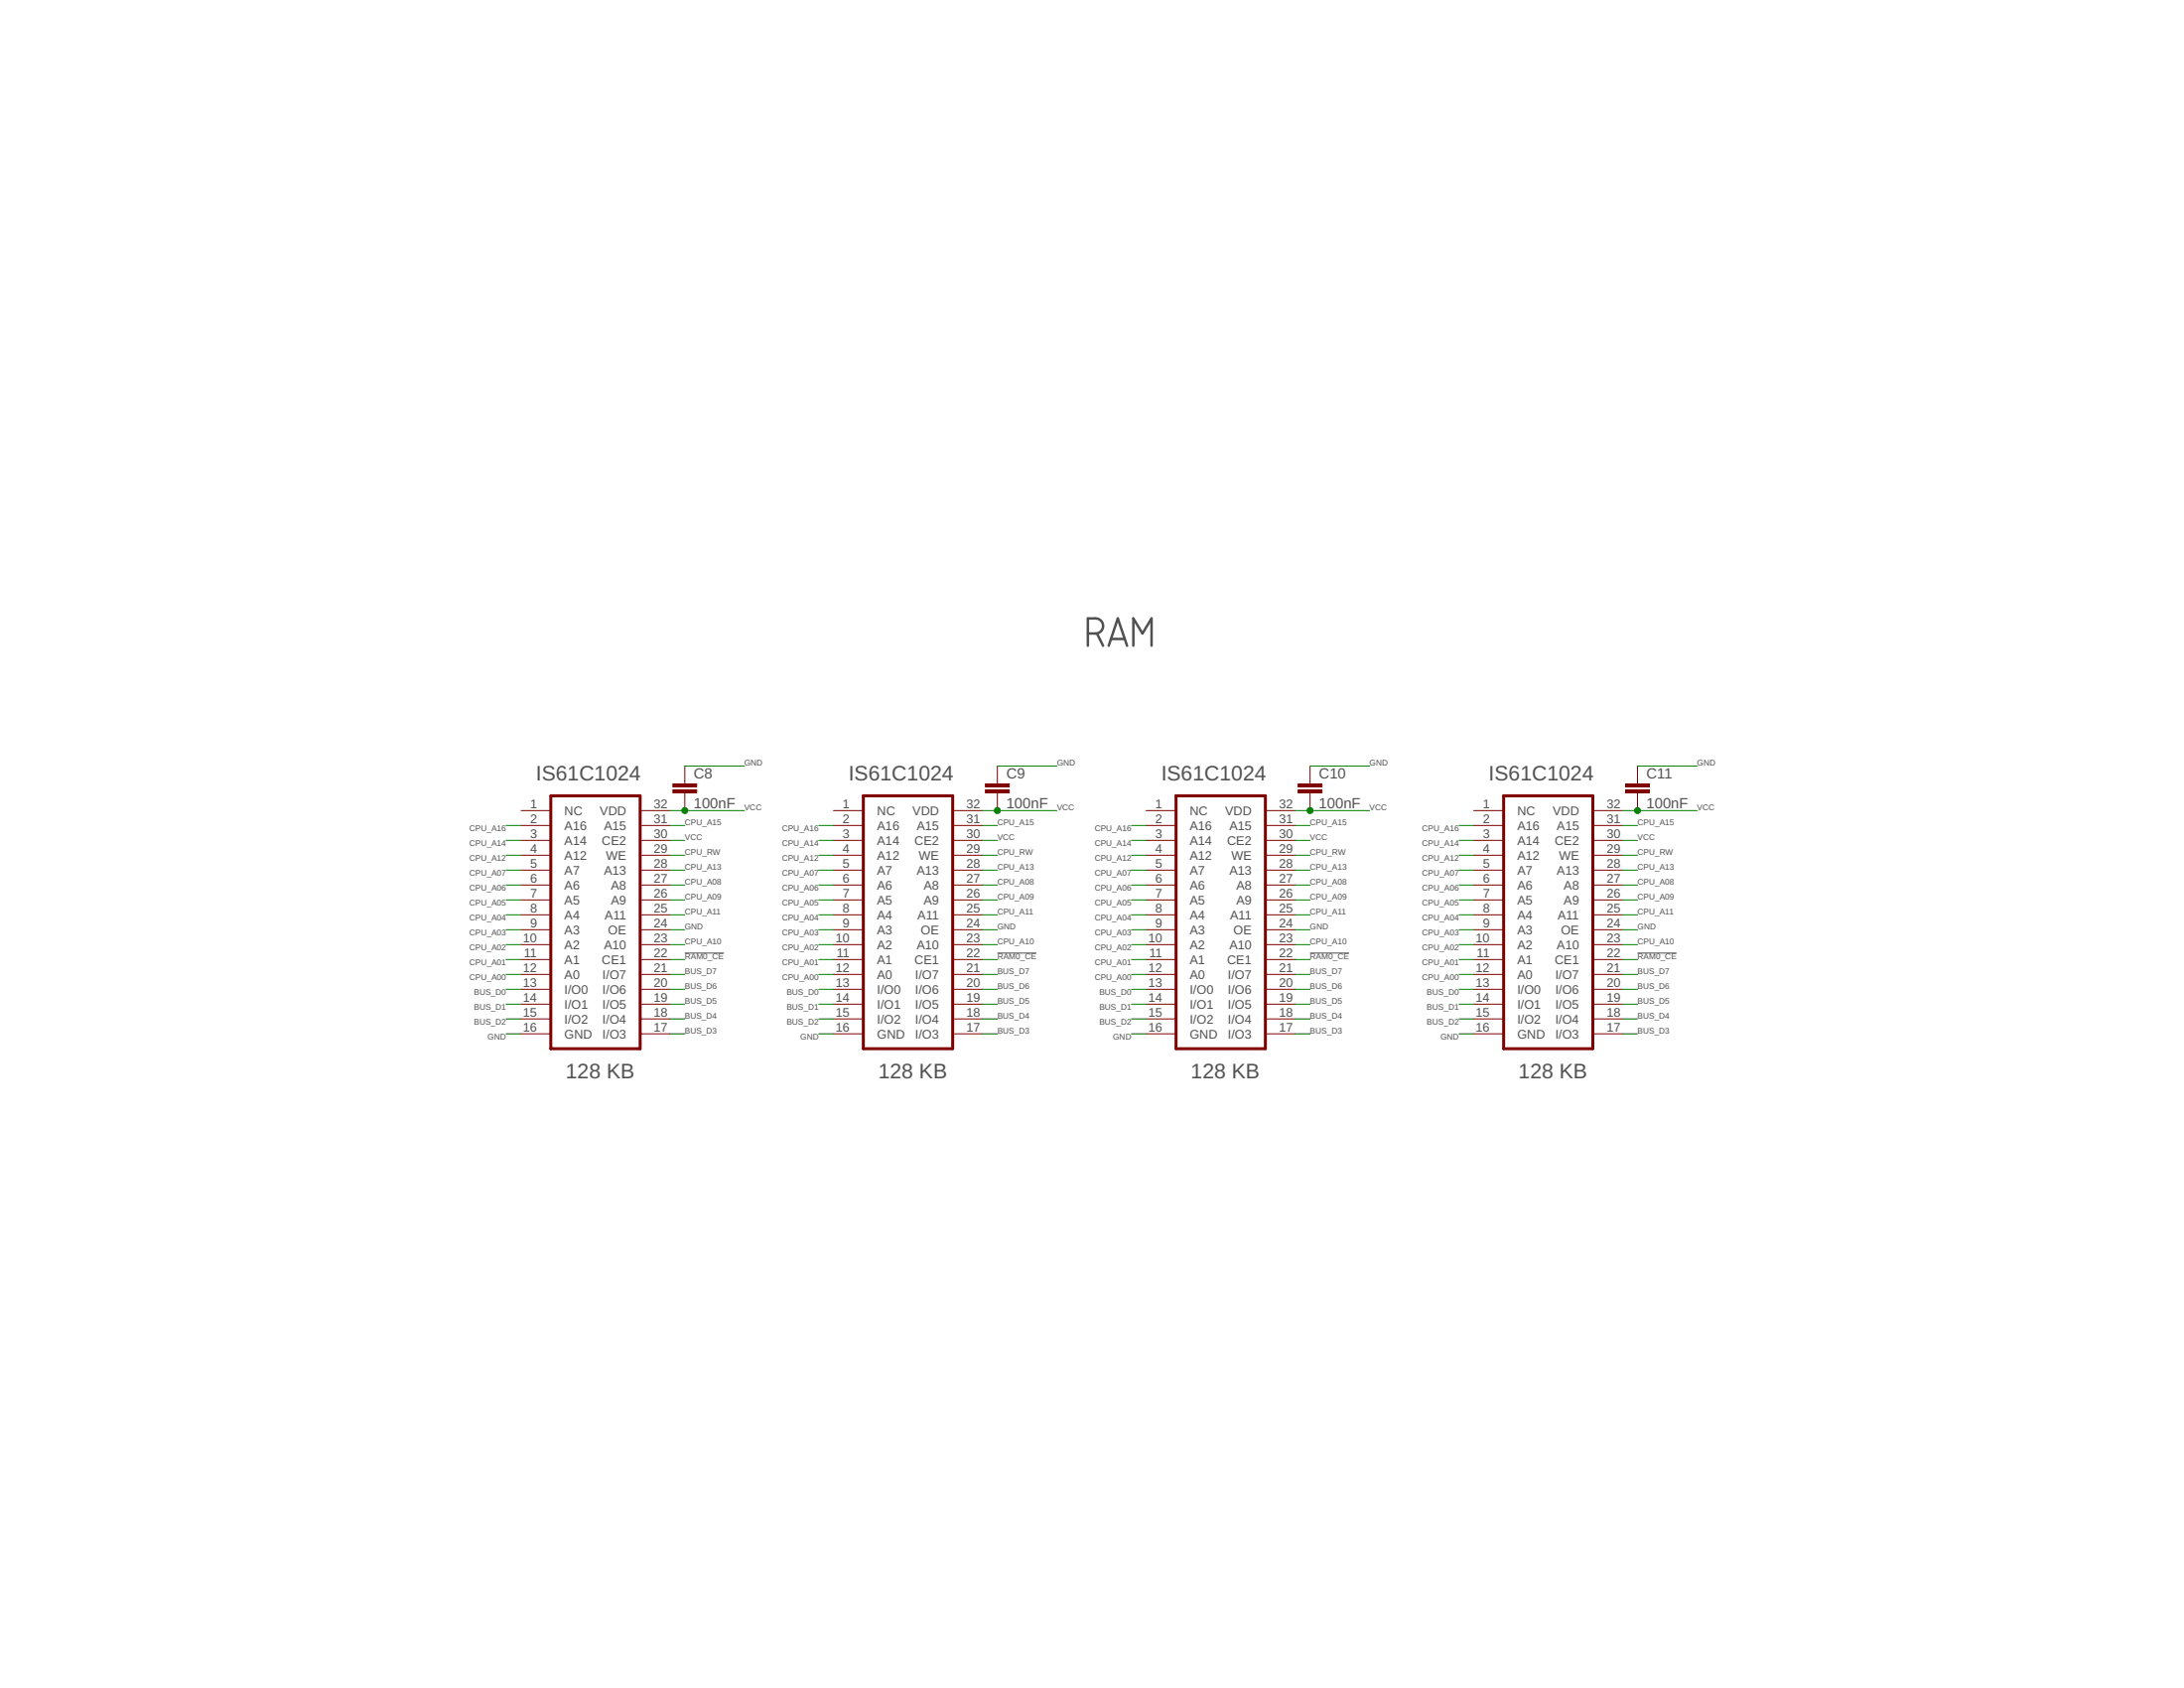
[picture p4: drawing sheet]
<svg xmlns="http://www.w3.org/2000/svg" width="279mm" height="216mm" viewBox="0 0 279 216" stroke-linecap="round" stroke-linejoin="round" font-family="sans-serif">
<path d="M139.2 81h.9a.96 .96 0 0 0 1-.9 .96 .96 0 0 0-1-1h-.9v3.5M140.3 81l.8 1.6M141.8 82.6l1.2-3.5 1.2 3.5M142.1 81.7h1.8M145 82.6v-3.5l1.2 1.9 1.1-1.9v3.5" fill="none" stroke="#505050" stroke-width=".32"/>
<path d="M87.6 121.9h5M127.6 121.9h5M167.6 121.9h5M209.5 121.9h5" fill="none" stroke="#505050" stroke-width=".13"/>
<path d="M70.5 101.8h11.4v32.3h-11.4zM110.4 101.8h11.5v32.3h-11.5zM150.5 101.8h11.4v32.3h-11.4zM192.4 101.8h11.4v32.3h-11.4z" fill="none" stroke="#800000" stroke-width=".38"/>
<g fill="none" stroke="#800000" stroke-width=".13">
<path d="M87.6 98v2.3M127.6 98v2.3M167.6 98v2.3M209.5 98v2.3M66.7 103.7h3.8M66.7 105.6h3.8M66.7 107.5h3.8M66.7 109.4h3.8M66.7 111.3h3.8M66.7 113.2h3.8M66.7 115.1h3.8M66.7 117h3.8"/>
<path d="M66.7 118.9h3.8M81.9 103.7h3.8M81.9 105.6h3.8M81.9 107.5h3.8M81.9 109.4h3.8M81.9 111.3h3.8M81.9 113.2h3.8M81.9 115.1h3.8M81.9 117h3.8M81.9 118.9h3.8M87.6 101.4v2.3M106.6 103.7h3.8"/>
<path d="M106.6 105.6h3.8M106.6 107.5h3.8M106.6 109.4h3.8M106.6 111.3h3.8M106.6 113.2h3.8M106.6 115.1h3.8M106.6 117h3.8M106.6 118.9h3.8M121.9 103.7h3.8M121.9 105.6h3.8M121.9 107.5h3.8M121.9 109.4h3.8"/>
<path d="M121.9 111.3h3.8M121.9 113.2h3.8M121.9 115.1h3.8M121.9 117h3.8M121.9 118.9h3.8M127.6 101.4v2.3M146.6 103.7h3.9M146.6 105.6h3.9M146.6 107.5h3.9M146.6 109.4h3.9M146.6 111.3h3.9M146.6 113.2h3.9"/>
<path d="M146.6 115.1h3.9M146.6 117h3.9M146.6 118.9h3.9M161.9 103.7h3.8M161.9 105.6h3.8M161.9 107.5h3.8M161.9 109.4h3.8M161.9 111.3h3.8M161.9 113.2h3.8M161.9 115.1h3.8M161.9 117h3.8M161.9 118.9h3.8"/>
<path d="M167.6 101.4v2.3M188.6 103.7h3.8M188.6 105.6h3.8M188.6 107.5h3.8M188.6 109.4h3.8M188.6 111.3h3.8M188.6 113.2h3.8M188.6 115.1h3.8M188.6 117h3.8M188.6 118.9h3.8M203.8 103.7h3.8M203.8 105.6h3.8"/>
<path d="M203.8 107.5h3.8M203.8 109.4h3.8M203.8 111.3h3.8M203.8 113.2h3.8M203.8 115.1h3.8M203.8 117h3.8M203.8 118.9h3.8M209.5 101.4v2.3M66.7 120.8h3.8M66.7 122.7h3.8M66.7 124.6h3.8M66.7 126.5h3.8"/>
<path d="M66.7 128.4h3.8M66.7 130.3h3.8M66.7 132.2h3.8M81.9 120.8h3.8M81.9 122.7h3.8M81.9 124.6h3.8M81.9 126.5h3.8M81.9 128.4h3.8M81.9 130.3h3.8M81.9 132.2h3.8M106.6 120.8h3.8M106.6 122.7h3.8"/>
<path d="M106.6 124.6h3.8M106.6 126.5h3.8M106.6 128.4h3.8M106.6 130.3h3.8M106.6 132.2h3.8M121.9 120.8h3.8M121.9 122.7h3.8M121.9 124.6h3.8M121.9 126.5h3.8M121.9 128.4h3.8M121.9 130.3h3.8M121.9 132.2h3.8"/>
<path d="M146.6 120.8h3.9M146.6 122.7h3.9M146.6 124.6h3.9M146.6 126.5h3.9M146.6 128.4h3.9M146.6 130.3h3.9M146.6 132.2h3.9M161.9 120.8h3.8M161.9 122.7h3.8M161.9 124.6h3.8M161.9 126.5h3.8M161.9 128.4h3.8"/>
<path d="M161.9 130.3h3.8M161.9 132.2h3.8M188.6 120.8h3.8M188.6 122.7h3.8M188.6 124.6h3.8M188.6 126.5h3.8M188.6 128.4h3.8M188.6 130.3h3.8M188.6 132.2h3.8M203.8 120.8h3.8M203.8 122.7h3.8M203.8 124.6h3.8"/>
<path d="M203.8 126.5h3.8M203.8 128.4h3.8M203.8 130.3h3.8M203.8 132.2h3.8"/>
</g>
<g fill="#800000" stroke="#800000" stroke-width=".13">
<path d="M86.1 101h3v.4h-3z"/>
<path d="M86.1 100.3h3v.3h-3z"/>
<path d="M126.1 101h3v.4h-3z"/>
<path d="M126.1 100.3h3v.3h-3z"/>
<path d="M166.1 101h3v.4h-3z"/>
<path d="M166.1 100.3h3v.3h-3z"/>
<path d="M208 101h3v.4h-3z"/>
<path d="M208 100.3h3v.3h-3z"/>
</g>
<g fill="none" stroke="#008000" stroke-width=".13">
<path d="M87.6 98h7.6M127.6 98h7.6M167.6 98h7.6M209.5 98h7.6M64.7 107.5h2M64.7 118.9h2M64.7 117h2M64.7 115.1h2M64.7 113.2h2M64.7 111.3h2M64.7 109.4h2M64.7 105.6h2"/>
<path d="M85.7 103.7h9.5M85.7 107.5h1.9M85.7 118.9h1.9M85.7 117h1.9M85.7 115.1h1.9M85.7 113.2h1.9M85.7 111.3h1.9M85.7 109.4h1.9M85.7 105.6h1.9M104.7 107.5h1.9M104.7 118.9h1.9M104.7 117h1.9"/>
<path d="M104.7 115.1h1.9M104.7 113.2h1.9M104.7 111.3h1.9M104.7 109.4h1.9M104.7 105.6h1.9M125.7 103.7h9.5M125.7 107.5h1.9M125.7 118.9h1.9M125.7 117h1.9M125.7 115.1h1.9M125.7 113.2h1.9M125.7 111.3h1.9"/>
<path d="M125.7 109.4h1.9M125.7 105.6h1.9M144.7 107.5h1.9M144.7 118.9h1.9M144.7 117h1.9M144.7 115.1h1.9M144.7 113.2h1.9M144.7 111.3h1.9M144.7 109.4h1.9M144.7 105.6h1.9M165.7 103.7h9.5M165.7 107.5h1.9"/>
<path d="M165.7 118.9h1.9M165.7 117h1.9M165.7 115.1h1.9M165.7 113.2h1.9M165.7 111.3h1.9M165.7 109.4h1.9M165.7 105.6h1.9M186.6 107.5h2M186.6 118.9h2M186.6 117h2M186.6 115.1h2M186.6 113.2h2"/>
<path d="M186.6 111.3h2M186.6 109.4h2M186.6 105.6h2M207.6 103.7h9.5M207.6 107.5h1.9M207.6 118.9h1.9M207.6 117h1.9M207.6 115.1h1.9M207.6 113.2h1.9M207.6 111.3h1.9M207.6 109.4h1.9M207.6 105.6h1.9"/>
<path d="M64.7 132.2h2M64.7 124.6h2M64.7 122.7h2M64.7 120.8h2M64.7 126.5h2M64.7 128.4h2M64.7 130.3h2M85.7 132.2h1.9M85.7 124.6h1.9M85.7 122.7h1.9M85.7 120.8h1.9M85.7 126.5h1.9"/>
<path d="M85.7 128.4h1.9M85.7 130.3h1.9M104.7 132.2h1.9M104.7 124.6h1.9M104.7 122.7h1.9M104.7 120.8h1.9M104.7 126.5h1.9M104.7 128.4h1.9M104.7 130.3h1.9M125.7 132.2h1.9M125.7 124.6h1.9M125.7 122.7h1.9"/>
<path d="M125.7 120.8h1.9M125.7 126.5h1.9M125.7 128.4h1.9M125.7 130.3h1.9M144.7 132.2h1.9M144.7 124.6h1.9M144.7 122.7h1.9M144.7 120.8h1.9M144.7 126.5h1.9M144.7 128.4h1.9M144.7 130.3h1.9M165.7 132.2h1.9"/>
<path d="M165.7 124.6h1.9M165.7 122.7h1.9M165.7 120.8h1.9M165.7 126.5h1.9M165.7 128.4h1.9M165.7 130.3h1.9M186.6 132.2h2M186.6 124.6h2M186.6 122.7h2M186.6 120.8h2M186.6 126.5h2M186.6 128.4h2"/>
<path d="M186.6 130.3h2M207.6 132.2h1.9M207.6 124.6h1.9M207.6 122.7h1.9M207.6 120.8h1.9M207.6 126.5h1.9M207.6 128.4h1.9M207.6 130.3h1.9"/>
</g>
<g fill="#008000" stroke="#008000" stroke-width=".13">
<circle cx="87.6" cy="103.7" r=".38"/>
<circle cx="127.6" cy="103.7" r=".38"/>
<circle cx="167.6" cy="103.7" r=".38"/>
<circle cx="209.5" cy="103.7" r=".38"/>
</g>
<g font-size="2.7" fill="#505050">
<text x="68.6" y="99.9">IS61C1024</text>
<text x="108.6" y="99.9">IS61C1024</text>
<text x="148.5" y="99.9">IS61C1024</text>
<text x="190.4" y="99.9">IS61C1024</text>
<text x="72.4" y="137.9">128 KB</text>
<text x="112.4" y="137.9">128 KB</text>
<text x="152.4" y="137.9">128 KB</text>
<text x="194.3" y="137.9">128 KB</text>
</g>
<g font-size="1.9" fill="#505050">
<text x="88.7" y="99.6">C8</text>
<text x="128.7" y="99.6">C9</text>
<text x="168.7" y="99.6">C10</text>
<text x="210.6" y="99.6">C11</text>
<text x="88.7" y="103.4">100nF</text>
<text x="128.7" y="103.4">100nF</text>
<text x="168.7" y="103.4">100nF</text>
<text x="210.6" y="103.4">100nF</text>
</g>
<g font-size="1.6" fill="#505050">
<text x="67.8" y="103.4">1</text>
<text x="67.8" y="105.3">2</text>
<text x="67.8" y="107.2">3</text>
<text x="72.2" y="104.3">NC</text>
<text x="72.2" y="106.2">A16</text>
<text x="76.7" y="104.3">VDD</text>
<text x="77.3" y="106.2">A15</text>
<text x="83.6" y="107.2">30</text>
<text x="83.6" y="105.3">31</text>
<text x="83.6" y="103.4">32</text>
<text x="107.8" y="103.4">1</text>
<text x="107.8" y="105.3">2</text>
<text x="107.8" y="107.2">3</text>
<text x="112.2" y="104.3">NC</text>
<text x="112.2" y="106.2">A16</text>
<text x="116.7" y="104.3">VDD</text>
<text x="117.3" y="106.2">A15</text>
<text x="123.6" y="107.2">30</text>
<text x="123.6" y="105.3">31</text>
<text x="123.6" y="103.4">32</text>
<text x="147.8" y="103.4">1</text>
<text x="147.8" y="105.3">2</text>
<text x="147.8" y="107.2">3</text>
<text x="152.2" y="104.3">NC</text>
<text x="152.2" y="106.2">A16</text>
<text x="156.7" y="104.3">VDD</text>
<text x="157.3" y="106.2">A15</text>
<text x="163.6" y="107.2">30</text>
<text x="163.6" y="105.3">31</text>
<text x="163.6" y="103.4">32</text>
<text x="189.7" y="103.4">1</text>
<text x="189.7" y="105.3">2</text>
<text x="189.7" y="107.2">3</text>
<text x="194.1" y="104.3">NC</text>
<text x="194.1" y="106.2">A16</text>
<text x="198.6" y="104.3">VDD</text>
<text x="199.2" y="106.2">A15</text>
<text x="205.5" y="107.2">30</text>
<text x="205.5" y="105.3">31</text>
<text x="205.5" y="103.4">32</text>
<text x="67.8" y="109.1">4</text>
<text x="67.8" y="111">5</text>
<text x="67.8" y="112.9">6</text>
<text x="72.2" y="108.1">A14</text>
<text x="72.2" y="110">A12</text>
<text x="72.2" y="111.9">A7</text>
<text x="72.2" y="113.8">A6</text>
<text x="77" y="108.1">CE2</text>
<text x="77.3" y="111.9">A13</text>
<text x="77.6" y="110">WE</text>
<text x="78.2" y="113.8">A8</text>
<text x="83.6" y="112.9">27</text>
<text x="83.6" y="111">28</text>
<text x="83.6" y="109.1">29</text>
<text x="107.8" y="109.1">4</text>
<text x="107.8" y="111">5</text>
<text x="107.8" y="112.9">6</text>
<text x="112.2" y="108.1">A14</text>
<text x="112.2" y="110">A12</text>
<text x="112.2" y="111.9">A7</text>
<text x="112.2" y="113.8">A6</text>
<text x="117" y="108.1">CE2</text>
<text x="117.3" y="111.9">A13</text>
<text x="117.5" y="110">WE</text>
<text x="118.2" y="113.8">A8</text>
<text x="123.6" y="112.9">27</text>
<text x="123.6" y="111">28</text>
<text x="123.6" y="109.1">29</text>
<text x="147.8" y="109.1">4</text>
<text x="147.8" y="111">5</text>
<text x="147.8" y="112.9">6</text>
<text x="152.2" y="108.1">A14</text>
<text x="152.2" y="110">A12</text>
<text x="152.2" y="111.9">A7</text>
<text x="152.2" y="113.8">A6</text>
<text x="157" y="108.1">CE2</text>
<text x="157.3" y="111.9">A13</text>
<text x="157.5" y="110">WE</text>
<text x="158.2" y="113.8">A8</text>
<text x="163.6" y="112.9">27</text>
<text x="163.6" y="111">28</text>
<text x="163.6" y="109.1">29</text>
<text x="189.7" y="109.1">4</text>
<text x="189.7" y="111">5</text>
<text x="189.7" y="112.9">6</text>
<text x="194.1" y="108.1">A14</text>
<text x="194.1" y="110">A12</text>
<text x="194.1" y="111.9">A7</text>
<text x="194.1" y="113.8">A6</text>
<text x="198.9" y="108.1">CE2</text>
<text x="199.2" y="111.9">A13</text>
<text x="199.4" y="110">WE</text>
<text x="200.1" y="113.8">A8</text>
<text x="205.5" y="112.9">27</text>
<text x="205.5" y="111">28</text>
<text x="205.5" y="109.1">29</text>
<text x="67.8" y="114.8">7</text>
<text x="67.8" y="116.7">8</text>
<text x="67.8" y="118.6">9</text>
<text x="72.2" y="115.7">A5</text>
<text x="72.2" y="117.6">A4</text>
<text x="72.2" y="119.5">A3</text>
<text x="77.4" y="117.6">A11</text>
<text x="77.8" y="119.5">OE</text>
<text x="78.2" y="115.7">A9</text>
<text x="83.6" y="118.6">24</text>
<text x="83.6" y="116.7">25</text>
<text x="83.6" y="114.8">26</text>
<text x="107.8" y="114.8">7</text>
<text x="107.8" y="116.7">8</text>
<text x="107.8" y="118.6">9</text>
<text x="112.2" y="115.7">A5</text>
<text x="112.2" y="117.6">A4</text>
<text x="112.2" y="119.5">A3</text>
<text x="117.4" y="117.6">A11</text>
<text x="117.8" y="119.5">OE</text>
<text x="118.2" y="115.7">A9</text>
<text x="123.6" y="118.6">24</text>
<text x="123.6" y="116.7">25</text>
<text x="123.6" y="114.8">26</text>
<text x="147.8" y="114.8">7</text>
<text x="147.8" y="116.7">8</text>
<text x="147.8" y="118.6">9</text>
<text x="152.2" y="115.7">A5</text>
<text x="152.2" y="117.6">A4</text>
<text x="152.2" y="119.5">A3</text>
<text x="157.4" y="117.6">A11</text>
<text x="157.8" y="119.5">OE</text>
<text x="158.2" y="115.7">A9</text>
<text x="163.6" y="118.6">24</text>
<text x="163.6" y="116.7">25</text>
<text x="163.6" y="114.8">26</text>
<text x="189.7" y="114.8">7</text>
<text x="189.7" y="116.7">8</text>
<text x="189.7" y="118.6">9</text>
<text x="194.1" y="115.7">A5</text>
<text x="194.1" y="117.6">A4</text>
<text x="194.1" y="119.5">A3</text>
<text x="199.3" y="117.6">A11</text>
<text x="199.7" y="119.5">OE</text>
<text x="200.1" y="115.7">A9</text>
<text x="205.5" y="118.6">24</text>
<text x="205.5" y="116.7">25</text>
<text x="205.5" y="114.8">26</text>
<text x="66.9" y="120.5">10</text>
<text x="66.9" y="124.4">12</text>
<text x="67" y="122.5">11</text>
<text x="72.2" y="121.4">A2</text>
<text x="72.2" y="123.3">A1</text>
<text x="72.2" y="125.2">A0</text>
<text x="77" y="123.3">CE1</text>
<text x="77.1" y="125.2">I/O7</text>
<text x="77.3" y="121.4">A10</text>
<text x="83.6" y="124.4">21</text>
<text x="83.6" y="122.5">22</text>
<text x="83.6" y="120.5">23</text>
<text x="106.9" y="120.5">10</text>
<text x="106.9" y="124.4">12</text>
<text x="107" y="122.5">11</text>
<text x="112.2" y="121.4">A2</text>
<text x="112.2" y="123.3">A1</text>
<text x="112.2" y="125.2">A0</text>
<text x="117" y="123.3">CE1</text>
<text x="117.1" y="125.2">I/O7</text>
<text x="117.3" y="121.4">A10</text>
<text x="123.6" y="124.4">21</text>
<text x="123.6" y="122.5">22</text>
<text x="123.6" y="120.5">23</text>
<text x="146.9" y="120.5">10</text>
<text x="146.9" y="124.4">12</text>
<text x="147" y="122.5">11</text>
<text x="152.2" y="121.4">A2</text>
<text x="152.2" y="123.3">A1</text>
<text x="152.2" y="125.2">A0</text>
<text x="157" y="123.3">CE1</text>
<text x="157.1" y="125.2">I/O7</text>
<text x="157.3" y="121.4">A10</text>
<text x="163.6" y="124.4">21</text>
<text x="163.6" y="122.5">22</text>
<text x="163.6" y="120.5">23</text>
<text x="188.8" y="120.5">10</text>
<text x="188.8" y="124.4">12</text>
<text x="188.9" y="122.5">11</text>
<text x="194.1" y="121.4">A2</text>
<text x="194.1" y="123.3">A1</text>
<text x="194.1" y="125.2">A0</text>
<text x="198.9" y="123.3">CE1</text>
<text x="199" y="125.2">I/O7</text>
<text x="199.2" y="121.4">A10</text>
<text x="205.5" y="124.4">21</text>
<text x="205.5" y="122.5">22</text>
<text x="205.5" y="120.5">23</text>
<text x="66.9" y="126.3">13</text>
<text x="66.9" y="128.2">14</text>
<text x="66.9" y="130.1">15</text>
<text x="66.9" y="132">16</text>
<text x="72.2" y="127.1">I/O0</text>
<text x="72.2" y="129">I/O1</text>
<text x="72.2" y="130.9">I/O2</text>
<text x="77.1" y="130.9">I/O4</text>
<text x="77.1" y="129">I/O5</text>
<text x="77.1" y="127.1">I/O6</text>
<text x="83.6" y="132">17</text>
<text x="83.6" y="130.1">18</text>
<text x="83.6" y="128.2">19</text>
<text x="83.6" y="126.3">20</text>
<text x="106.9" y="126.3">13</text>
<text x="106.9" y="128.2">14</text>
<text x="106.9" y="130.1">15</text>
<text x="106.9" y="132">16</text>
<text x="112.2" y="127.1">I/O0</text>
<text x="112.2" y="129">I/O1</text>
<text x="112.2" y="130.9">I/O2</text>
<text x="117.1" y="130.9">I/O4</text>
<text x="117.1" y="129">I/O5</text>
<text x="117.1" y="127.1">I/O6</text>
<text x="123.6" y="132">17</text>
<text x="123.6" y="130.1">18</text>
<text x="123.6" y="128.2">19</text>
<text x="123.6" y="126.3">20</text>
<text x="146.9" y="126.3">13</text>
<text x="146.9" y="128.2">14</text>
<text x="146.9" y="130.1">15</text>
<text x="146.9" y="132">16</text>
<text x="152.2" y="127.1">I/O0</text>
<text x="152.2" y="129">I/O1</text>
<text x="152.2" y="130.9">I/O2</text>
<text x="157.1" y="130.9">I/O4</text>
<text x="157.1" y="129">I/O5</text>
<text x="157.1" y="127.1">I/O6</text>
<text x="163.6" y="132">17</text>
<text x="163.6" y="130.1">18</text>
<text x="163.6" y="128.2">19</text>
<text x="163.6" y="126.3">20</text>
<text x="188.8" y="126.3">13</text>
<text x="188.8" y="128.2">14</text>
<text x="188.8" y="130.1">15</text>
<text x="188.8" y="132">16</text>
<text x="194.1" y="127.1">I/O0</text>
<text x="194.1" y="129">I/O1</text>
<text x="194.1" y="130.9">I/O2</text>
<text x="199" y="130.9">I/O4</text>
<text x="199" y="129">I/O5</text>
<text x="199" y="127.1">I/O6</text>
<text x="205.5" y="132">17</text>
<text x="205.5" y="130.1">18</text>
<text x="205.5" y="128.2">19</text>
<text x="205.5" y="126.3">20</text>
<text x="72.2" y="132.8">GND</text>
<text x="77.1" y="132.8">I/O3</text>
<text x="112.2" y="132.8">GND</text>
<text x="117.1" y="132.8">I/O3</text>
<text x="152.2" y="132.8">GND</text>
<text x="157.1" y="132.8">I/O3</text>
<text x="194.1" y="132.8">GND</text>
<text x="199" y="132.8">I/O3</text>
</g>
<g font-size="1.1" fill="#505050">
<text x="95.2" y="98">GND</text>
<text x="135.2" y="98">GND</text>
<text x="175.2" y="98">GND</text>
<text x="217.1" y="98">GND</text>
<text x="60" y="106.3">CPU_A16</text>
<text x="87.6" y="107.5">VCC</text>
<text x="87.6" y="105.6">CPU_A15</text>
<text x="95.2" y="103.7">VCC</text>
<text x="100" y="106.3">CPU_A16</text>
<text x="127.6" y="107.5">VCC</text>
<text x="127.6" y="105.6">CPU_A15</text>
<text x="135.2" y="103.7">VCC</text>
<text x="140" y="106.3">CPU_A16</text>
<text x="167.6" y="107.5">VCC</text>
<text x="167.6" y="105.6">CPU_A15</text>
<text x="175.2" y="103.7">VCC</text>
<text x="181.9" y="106.3">CPU_A16</text>
<text x="209.5" y="107.5">VCC</text>
<text x="209.5" y="105.6">CPU_A15</text>
<text x="217.1" y="103.7">VCC</text>
<text x="60" y="114">CPU_A06</text>
<text x="60" y="112.1">CPU_A07</text>
<text x="60" y="110.2">CPU_A12</text>
<text x="60" y="108.3">CPU_A14</text>
<text x="87.6" y="113.2">CPU_A08</text>
<text x="87.6" y="111.3">CPU_A13</text>
<text x="87.6" y="109.4">CPU_RW</text>
<text x="100" y="114">CPU_A06</text>
<text x="100" y="112.1">CPU_A07</text>
<text x="100" y="110.2">CPU_A12</text>
<text x="100" y="108.3">CPU_A14</text>
<text x="127.6" y="113.2">CPU_A08</text>
<text x="127.6" y="111.3">CPU_A13</text>
<text x="127.6" y="109.4">CPU_RW</text>
<text x="140" y="114">CPU_A06</text>
<text x="140" y="112.1">CPU_A07</text>
<text x="140" y="110.2">CPU_A12</text>
<text x="140" y="108.3">CPU_A14</text>
<text x="167.6" y="113.2">CPU_A08</text>
<text x="167.6" y="111.3">CPU_A13</text>
<text x="167.6" y="109.4">CPU_RW</text>
<text x="181.9" y="114">CPU_A06</text>
<text x="181.9" y="112.1">CPU_A07</text>
<text x="181.9" y="110.2">CPU_A12</text>
<text x="181.9" y="108.3">CPU_A14</text>
<text x="209.5" y="113.2">CPU_A08</text>
<text x="209.5" y="111.3">CPU_A13</text>
<text x="209.5" y="109.4">CPU_RW</text>
<text x="60" y="119.7">CPU_A03</text>
<text x="60" y="117.8">CPU_A04</text>
<text x="60" y="115.9">CPU_A05</text>
<text x="87.6" y="118.9">GND</text>
<text x="87.6" y="117">CPU_A11</text>
<text x="87.6" y="115.1">CPU_A09</text>
<text x="100" y="119.7">CPU_A03</text>
<text x="100" y="117.8">CPU_A04</text>
<text x="100" y="115.9">CPU_A05</text>
<text x="127.6" y="118.9">GND</text>
<text x="127.6" y="117">CPU_A11</text>
<text x="127.6" y="115.1">CPU_A09</text>
<text x="140" y="119.7">CPU_A03</text>
<text x="140" y="117.8">CPU_A04</text>
<text x="140" y="115.9">CPU_A05</text>
<text x="167.6" y="118.9">GND</text>
<text x="167.6" y="117">CPU_A11</text>
<text x="167.6" y="115.1">CPU_A09</text>
<text x="181.9" y="119.7">CPU_A03</text>
<text x="181.9" y="117.8">CPU_A04</text>
<text x="181.9" y="115.9">CPU_A05</text>
<text x="209.5" y="118.9">GND</text>
<text x="209.5" y="117">CPU_A11</text>
<text x="209.5" y="115.1">CPU_A09</text>
<text x="60" y="125.4">CPU_A00</text>
<text x="60" y="123.5">CPU_A01</text>
<text x="60" y="121.6">CPU_A02</text>
<text x="87.6" y="120.8">CPU_A10</text>
<text x="87.6" y="124.6">BUS_D7</text>
<text x="87.6" y="122.7">RAM0_CE</text>
<text x="100" y="125.4">CPU_A00</text>
<text x="100" y="123.5">CPU_A01</text>
<text x="100" y="121.6">CPU_A02</text>
<text x="127.6" y="120.8">CPU_A10</text>
<text x="127.6" y="124.6">BUS_D7</text>
<text x="127.6" y="122.7">RAM0_CE</text>
<text x="140" y="125.4">CPU_A00</text>
<text x="140" y="123.5">CPU_A01</text>
<text x="140" y="121.6">CPU_A02</text>
<text x="167.6" y="120.8">CPU_A10</text>
<text x="167.6" y="124.6">BUS_D7</text>
<text x="167.6" y="122.7">RAM0_CE</text>
<text x="181.9" y="125.4">CPU_A00</text>
<text x="181.9" y="123.5">CPU_A01</text>
<text x="181.9" y="121.6">CPU_A02</text>
<text x="209.5" y="120.8">CPU_A10</text>
<text x="209.5" y="124.6">BUS_D7</text>
<text x="209.5" y="122.7">RAM0_CE</text>
<text x="60.6" y="127.3">BUS_D0</text>
<text x="60.6" y="129.2">BUS_D1</text>
<text x="60.6" y="131.1">BUS_D2</text>
<text x="87.6" y="130.3">BUS_D4</text>
<text x="87.6" y="128.4">BUS_D5</text>
<text x="87.6" y="126.5">BUS_D6</text>
<text x="100.6" y="127.3">BUS_D0</text>
<text x="100.6" y="129.2">BUS_D1</text>
<text x="100.6" y="131.1">BUS_D2</text>
<text x="127.6" y="130.3">BUS_D4</text>
<text x="127.6" y="128.4">BUS_D5</text>
<text x="127.6" y="126.5">BUS_D6</text>
<text x="140.6" y="127.3">BUS_D0</text>
<text x="140.6" y="129.2">BUS_D1</text>
<text x="140.6" y="131.1">BUS_D2</text>
<text x="167.6" y="130.3">BUS_D4</text>
<text x="167.6" y="128.4">BUS_D5</text>
<text x="167.6" y="126.5">BUS_D6</text>
<text x="182.5" y="127.3">BUS_D0</text>
<text x="182.5" y="129.2">BUS_D1</text>
<text x="182.5" y="131.1">BUS_D2</text>
<text x="209.5" y="130.3">BUS_D4</text>
<text x="209.5" y="128.4">BUS_D5</text>
<text x="209.5" y="126.5">BUS_D6</text>
<text x="62.4" y="133">GND</text>
<text x="87.6" y="132.2">BUS_D3</text>
<text x="102.4" y="133">GND</text>
<text x="127.6" y="132.2">BUS_D3</text>
<text x="142.4" y="133">GND</text>
<text x="167.6" y="132.2">BUS_D3</text>
<text x="184.3" y="133">GND</text>
<text x="209.5" y="132.2">BUS_D3</text>
</g>
</svg>
